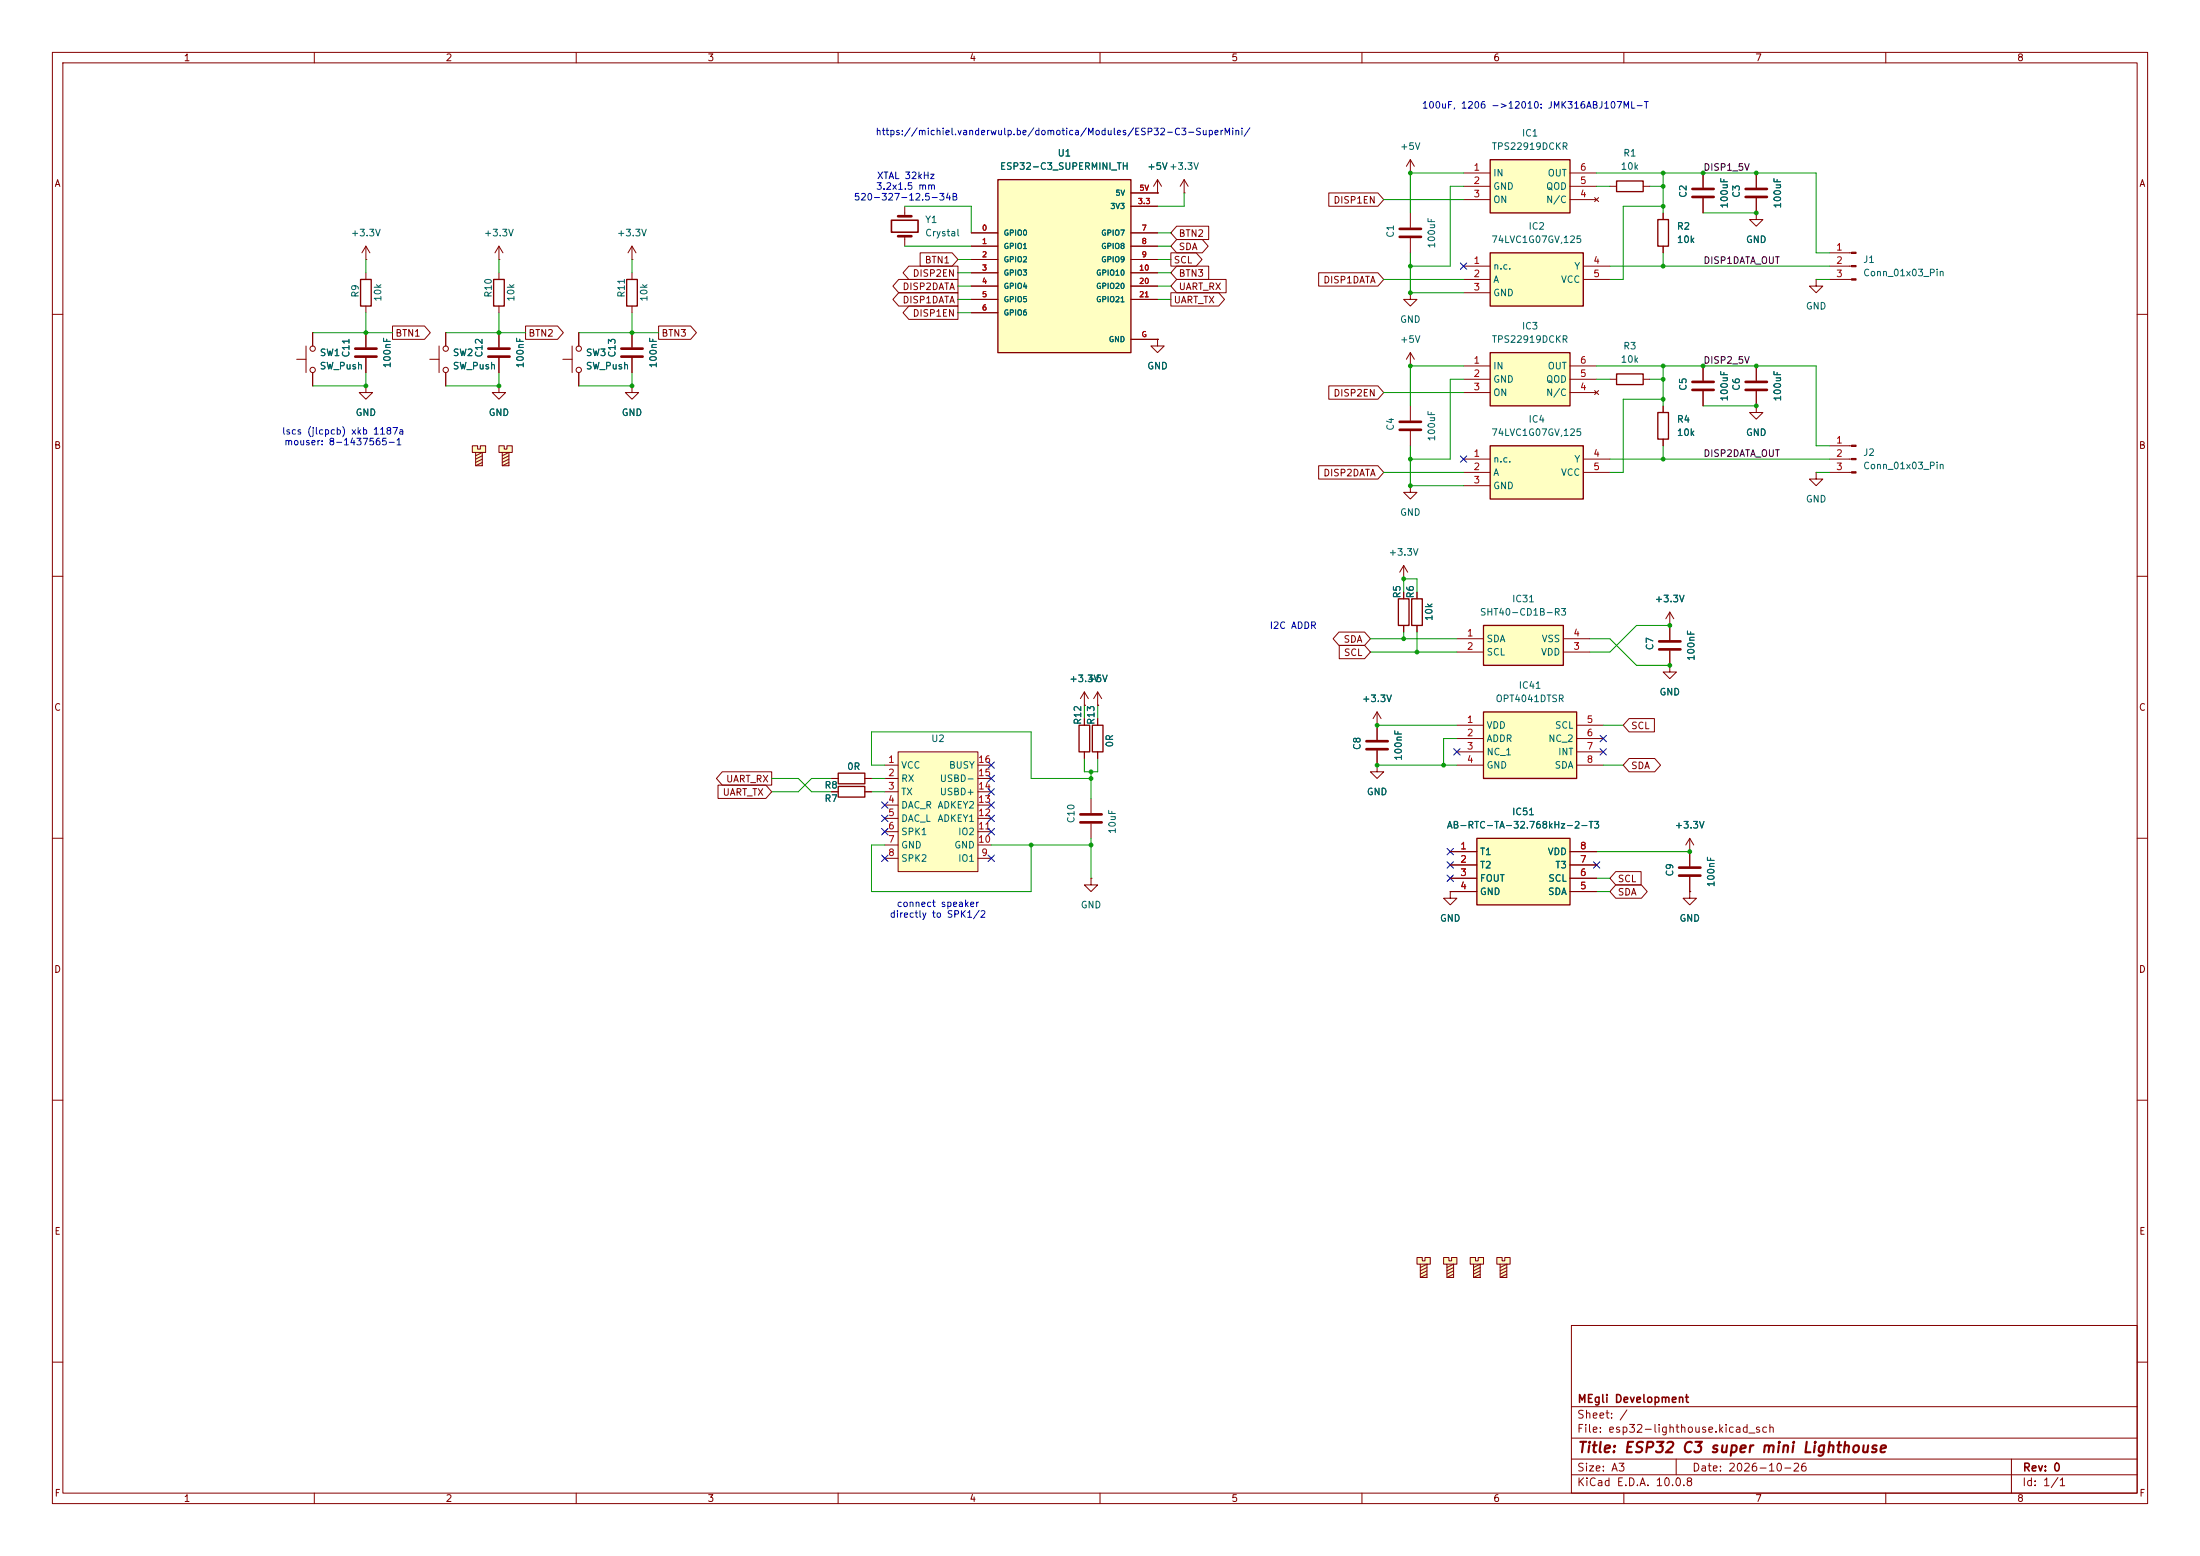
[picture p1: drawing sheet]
<svg xmlns="http://www.w3.org/2000/svg" width="420mm" height="297mm" viewBox="0 0 420 297" stroke-linecap="round" stroke-linejoin="round" font-family="sans-serif">
<g fill="none" stroke="#840000" stroke-width=".19">
<path d="M10 10h400v277h-400zM12 12h396v273h-396zM60 10v2M110 10v2M160 10v2M210 10v2M260 10v2M310 10v2M360 10v2M269.2 55.9v1.3h1.3l-1.3 1.2-1.2-1.2h1.2M269.2 55.9h.1M10 60h2"/>
<path d="M269.2 69.9h.1M269.2 67.3v2.6M269.2 77.5v2.8M269.2 67.3l-.7 1.3M269.2 67.3l.8 1.3M408 60h2M269.2 82.3v2.8M10 110h2M408 110h2M262.9 138.4h.1M262.9 135.9l-.8 1.3M262.9 135.9l.8 1.3"/>
<path d="M262.9 135.9v5.3M318.8 127v1.3h1.2l-1.2 1.2-1.3-1.2h1.3M318.8 127h.1M10 160h2M158.7 151.1h1.3M158.7 148.6h1.3M165.1 151.1h1.3M165.1 148.6h1.3M262.9 146.1v1.2h1.3l-1.3 1.3-1.3-1.3h1.3M262.9 146.1h.1M262.9 143.3v2.8M408 160h2"/>
<path d="M10 210h2M408 210h2M300 253h108v32h-108zM10 260h2M300 278.5h108M300 274.5h108M300 268.5h108M320 278.5v3M384 278.5v6.5M408 260h2M60 285v2M110 285v2"/>
<path d="M160 285v2M210 285v2M260 285v2M300 281.5h108M310 285v2M360 285v2"/>
</g>
<path d="M267.2 80.5h4.1M267.2 82h4.1M260.9 141.5h4M260.9 143h4" fill="none" stroke="#840000" stroke-width=".51"/>
<path d="M160 150.1h5.1v2h-5.1zM160 147.6h5.1v2h-5.1z" fill="none" stroke="#840000" stroke-width=".25"/>
<path d="M283.2 135.9h17.8v12.7h-17.8z" fill="#ffffc2"/>
<path d="M283.2 135.9h17.8v12.7h-17.8z" fill="none" stroke="#840000" stroke-width=".25"/>
<path d="M278.1 138.4h5.1M301 138.4h5.1M278.1 141h5.1M278.1 143.5h5.1M278.1 146.1h5.1M301 141h5.1M301 143.5h5.1M301 146.1h5.1" fill="none" stroke="#840000" stroke-width=".19"/>
<path d="M283.2 119.4h15.2v7.6h-15.2z" fill="#ffffc2"/>
<path d="M283.2 119.4h15.2v7.6h-15.2z" fill="none" stroke="#840000" stroke-width=".25"/>
<path d="M269.2 92.7v1.3h1.3l-1.3 1.3-1.2-1.3h1.2M269.2 92.7h.1M318.8 119.4h.1M318.8 116.8v5.4M318.8 116.8l-.8 1.3M318.8 116.8l.7 1.3M278.1 121.9h5.1M278.1 124.5h5.1M298.4 121.9h5.1M298.4 124.5h5.1M318.8 124.2v2.8" fill="none" stroke="#840000" stroke-width=".19"/>
<path d="M316.7 122.4h4.1M316.7 124h4.1" fill="none" stroke="#840000" stroke-width=".51"/>
<path d="M284.5 85.1h17.8v10.2h-17.8z" fill="#ffffc2"/>
<path d="M316.5 41.9h2v5.1h-2zM308.6 71.4h5.1v2h-5.1zM284.5 85.1h17.8v10.2h-17.8zM267 114.3h2v5.1h-2zM269.5 114.3h2v5.1h-2z" fill="none" stroke="#840000" stroke-width=".25"/>
<g fill="none" stroke="#840000" stroke-width=".19">
<path d="M172.7 39.4v1.9M269.2 33h.1M269.2 30.5l-.7 1.3M269.2 30.5l.8 1.3M269.2 30.5v2.5M325.1 33v2.8M325.1 37.8v2.8M172.7 45.1v1.9M317.5 40.6v1.3M317.5 47v1.3M307.3 72.4h1.3M313.7 72.4h1.3"/>
<path d="M279.4 87.6h5.1M279.4 90.2h5.1M279.4 92.7h5.1M302.3 87.6h5M302.3 90.2h5M268 110.5h.1M268 108v2.5M268 113v1.3M268 119.4v1.3M268 108l-.8 1.2M268 108l.7 1.2M270.5 113v1.3"/>
<path d="M270.5 119.4v1.3"/>
</g>
<path d="M323.1 36.1h4.1M323.1 37.6h4.1M171.4 41.3h2.6M171.4 45.1h2.6" fill="none" stroke="#840000" stroke-width=".51"/>
<path d="M170.2 42h5.1v2.3h-5.1z" fill="none" stroke="#840000" stroke-width=".3"/>
<path d="M284.5 67.3h15.2v10.2h-15.2z" fill="#ffffc2"/>
<path d="M308.6 34.5h5.1v2.1h-5.1zM284.5 67.3h15.2v10.2h-15.2z" fill="none" stroke="#840000" stroke-width=".25"/>
<path d="M307.3 35.6h1.3M313.7 35.6h1.3M279.4 69.9h5.1M279.4 72.4h5.1M279.4 74.9h5.1M299.7 69.9h5.1M299.7 72.4h5.1M299.7 74.9h5.1M304.4 74.5l.8 .8M305.2 74.5l-.8 .8" fill="none" stroke="#840000" stroke-width=".19"/>
<path d="M284.5 48.3h17.8v10.1h-17.8z" fill="#ffffc2"/>
<path d="M284.5 48.3h17.8v10.1h-17.8z" fill="none" stroke="#840000" stroke-width=".25"/>
<path d="M279.4 50.8h5.1M279.4 53.3h5.1M279.4 55.9h5.1M302.3 50.8h5M302.3 53.3h5" fill="none" stroke="#840000" stroke-width=".19"/>
<path d="M284.5 30.5h15.2v10.1h-15.2z" fill="#ffffc2"/>
<path d="M284.5 30.5h15.2v10.1h-15.2zM68.8 53.3h2.1v5.1h-2.1zM316.5 78.7h2v5.1h-2z" fill="none" stroke="#840000" stroke-width=".25"/>
<g fill="none" stroke="#840000" stroke-width=".19">
<path d="M279.4 33h5.1M279.4 35.6h5.1M279.4 38.1h5.1M299.7 33h5.1M299.7 35.6h5.1M299.7 38.1h5.1M304.4 37.7l.8 .8M305.2 37.7l-.8 .8M69.8 49.5h.1M69.8 47v2.5M69.8 52.1v1.2M69.8 58.4v1.3"/>
<path d="M69.8 47l-.7 1.3M69.8 47l.8 1.3M349.2 48.3h4.3M349.2 50.8h4.3M349.2 53.3h4.3M69.8 63.5v2.8M69.8 68.3v2.8M82 68.6h1.8M83.8 66v5.1M85.1 63.5v2.5M85.1 71.1v2.6M95.2 63.5v2.8"/>
<path d="M95.2 68.3v2.8M107.4 68.6h1.8M109.2 66v5.1M110.5 63.5v2.5M110.5 71.1v2.6M120.6 73.7v1.2h1.3l-1.3 1.3-1.2-1.3h1.2M120.6 73.7h.1M120.6 63.5v2.8M120.6 68.3v2.8M317.5 77.5v1.2M317.5 83.8v1.3"/>
<circle cx="85.1" cy="70.6" r=".51"/>
<circle cx="85.1" cy="66.5" r=".51"/>
<circle cx="110.5" cy="66.5" r=".51"/>
<circle cx="110.5" cy="70.6" r=".51"/>
</g>
<g fill="#840000" stroke="#840000" stroke-width=".19">
<path d="M353.5 48.1h.8v.3h-.8z"/>
<path d="M353.5 50.7h.8v.2h-.8z"/>
<path d="M353.5 53.2h.8v.3h-.8z"/>
</g>
<path d="M67.8 66.5h4.1M67.8 68.1h4.1M93.2 66.5h4.1M93.2 68.1h4.1M118.6 66.5h4.1M118.6 68.1h4.1" fill="none" stroke="#840000" stroke-width=".51"/>
<path d="M90.2 85.1h1v.6h.5v-.6h1v1.3h-.6v2.5h-1.3v-2.5h-.6z" fill="#ffffc2"/>
<path d="M90.2 85.1h1v.6h.5v-.6h1v1.3h-.6v2.5h-1.3v-2.5h-.6zM90.8 86.4h1.3l-1.3 .6M92.1 87l-1.3 .6M92.1 87.6l-1.3 .7M92.1 88.3l-1.3 .6" fill="none" stroke="#840000" stroke-width=".19"/>
<path d="M95.2 85.1h1.1v.6h.5v-.6h1v1.3h-.6v2.5h-1.3v-2.5h-.7z" fill="#ffffc2"/>
<g fill="none" stroke="#840000" stroke-width=".19">
<path d="M95.2 49.5h.1M95.2 47l-.7 1.3M95.2 47l.8 1.3M95.2 47v2.5M95.2 52.1v1.2M95.2 58.4v1.3M120.6 49.5h.1M120.6 47v2.5M120.6 52.1v1.2M120.6 58.4v1.3M120.6 47l-.7 1.3M120.6 47l.8 1.3"/>
<path d="M269.2 40.6v2.8M269.2 45.5v2.8M56.6 68.6h1.8M58.4 66v5.1M59.7 63.5v2.5M59.7 71.1v2.6M69.8 73.7v1.2h1.3l-1.3 1.3-1.2-1.3h1.2M69.8 73.7h.1M95.2 73.7v1.2h1.3l-1.3 1.3-1.2-1.3h1.2M95.2 73.7h.1M95.2 85.1h1.1v.6h.5v-.6h1v1.3h-.6v2.5h-1.3v-2.5h-.7zM95.9 86.4h1.3l-1.3 .6"/>
<path d="M97.2 87l-1.3 .6M97.2 87.6l-1.3 .7M97.2 88.3l-1.3 .6"/>
<circle cx="59.7" cy="70.6" r=".51"/>
<circle cx="59.7" cy="66.5" r=".51"/>
</g>
<path d="M94.2 53.3h2.1v5.1h-2.1zM119.6 53.3h2.1v5.1h-2.1z" fill="none" stroke="#840000" stroke-width=".25"/>
<path d="M267.2 43.7h4.1M267.2 45.2h4.1" fill="none" stroke="#840000" stroke-width=".51"/>
<path d="M171.4 143.5h15.3v22.9h-15.3z" fill="#ffffc2"/>
<g fill="none" stroke="#840000" stroke-width=".19">
<path d="M221 64.8v1.2h1.2l-1.2 1.3-1.3-1.3h1.3M221 64.8h.1M207 134.6h.1M207 132.1l-.8 1.3M207 132.1l.8 1.3M207 132.1v2.5M207 137.2v1.2M209.5 134.6h.1M209.5 132.1v2.5M209.5 137.2v1.2M209.5 132.1l-.7 1.3M209.5 132.1l.8 1.3"/>
<path d="M168.9 146.1h2.5M168.9 148.6h2.5M168.9 151.1h2.5M168.9 153.7h2.5M168.9 156.2h2.5M168.9 158.8h2.5M171.4 143.5h15.3v22.9h-15.3zM186.7 146.1h2.5M186.7 148.6h2.5M186.7 151.1h2.5M186.7 153.7h2.5M186.7 156.2h2.5"/>
<path d="M186.7 158.8h2.5M207 143.5v1.3M208.3 152.4v2.8M208.3 157.2v2.8M209.5 143.5v1.3M168.9 161.3h2.5M168.9 163.8h2.5M186.7 161.3h2.5M186.7 163.8h2.5M208.3 167.6v1.3h1.2l-1.2 1.3-1.3-1.3h1.3M208.3 167.6h.1"/>
</g>
<path d="M206 138.4h2v5.1h-2zM208.5 138.4h2.1v5.1h-2.1z" fill="none" stroke="#840000" stroke-width=".25"/>
<path d="M206.2 155.4h4.1M206.2 157h4.1" fill="none" stroke="#840000" stroke-width=".51"/>
<path d="M190.5 34.3h25.4v33h-25.4z" fill="#ffffc2"/>
<path d="M190.5 34.3h25.4v33h-25.4z" fill="none" stroke="#840000" stroke-width=".25"/>
<g fill="none" stroke="#840000" stroke-width=".19">
<path d="M215.9 39.4h5.1M215.9 36.8h5.1M221 36.8h.1M221 34.3l-.8 1.3M221 34.3l.7 1.3M221 34.3v2.5M226.1 36.8h.1M226.1 34.3l-.8 1.3M226.1 34.3l.7 1.3M226.1 34.3v2.5M185.4 44.5h5.1M185.4 47h5.1"/>
<path d="M185.4 49.5h5.1M185.4 52.1h5.1M185.4 54.6h5.1M185.4 57.2h5.1M185.4 59.7h5.1M215.9 44.5h5.1M215.9 47h5.1M215.9 49.5h5.1M215.9 52.1h5.1M215.9 54.6h5.1M215.9 57.2h5.1M215.9 64.8h5.1"/>
<path d="M346.7 90.2v1.2h1.3l-1.3 1.3-1.3-1.3h1.3M346.7 90.2h.1M276.9 170.2v1.3h1.2l-1.2 1.2-1.3-1.2h1.3M276.9 170.2h.1"/>
</g>
<path d="M280.7 240h1v.7h.5v-.7h1v1.3h-.6v2.5h-1.3v-2.5h-.6z" fill="#ffffc2"/>
<path d="M335.3 77.5v1.2h1.2l-1.2 1.3-1.3-1.3h1.3M335.3 77.5h.1M280.7 240h1v.7h.5v-.7h1v1.3h-.6v2.5h-1.3v-2.5h-.6zM281.3 241.3h1.3l-1.3 .6M282.6 241.9l-1.3 .7M282.6 242.6l-1.3 .6M282.6 243.2l-1.3 .6" fill="none" stroke="#840000" stroke-width=".19"/>
<path d="M275.6 240h1v.7h.5v-.7h1v1.3h-.6v2.5h-1.3v-2.5h-.6z" fill="#ffffc2"/>
<path d="M349.2 85.1h4.3M349.2 87.6h4.3M349.2 90.2h4.3M275.6 240h1v.7h.5v-.7h1v1.3h-.6v2.5h-1.3v-2.5h-.6zM276.2 241.3h1.3l-1.3 .6M277.5 241.9l-1.3 .7M277.5 242.6l-1.3 .6M277.5 243.2l-1.3 .6" fill="none" stroke="#840000" stroke-width=".19"/>
<g fill="#840000" stroke="#840000" stroke-width=".19">
<path d="M353.5 85h.8v.2h-.8z"/>
<path d="M353.5 87.5h.8v.3h-.8z"/>
<path d="M353.5 90h.8v.3h-.8z"/>
</g>
<path d="M285.7 240h1.1v.7h.5v-.7h1v1.3h-.6v2.5h-1.3v-2.5h-.7z" fill="#ffffc2"/>
<path d="M325.1 69.9v2.7M325.1 74.7v2.8M322.6 170.2v1.3h1.2l-1.2 1.2-1.3-1.2h1.3M322.6 170.2h.1M285.7 240h1.1v.7h.5v-.7h1v1.3h-.6v2.5h-1.3v-2.5h-.7zM286.4 241.3h1.3l-1.3 .6M287.7 241.9l-1.3 .7M287.7 242.6l-1.3 .6M287.7 243.2l-1.3 .6" fill="none" stroke="#840000" stroke-width=".19"/>
<path d="M323.1 72.9h4.1M323.1 74.4h4.1" fill="none" stroke="#840000" stroke-width=".51"/>
<path d="M281.9 160h17.8v12.7h-17.8z" fill="#ffffc2"/>
<path d="M281.9 160h17.8v12.7h-17.8z" fill="none" stroke="#840000" stroke-width=".25"/>
<g fill="none" stroke="#840000" stroke-width=".19">
<path d="M346.7 53.3v1.3h1.3l-1.3 1.3-1.3-1.3h1.3M346.7 53.3h.1M276.9 162.6h5M276.9 165.1h5M276.9 167.6h5M276.9 170.2h5M299.7 162.6h5.1M299.7 165.1h5.1M299.7 167.6h5.1M299.7 170.2h5.1M322.6 162.6h.1M322.6 160l-.8 1.3"/>
<path d="M322.6 160l.7 1.3M322.6 160v5.4M322.6 167.4v2.8"/>
</g>
<path d="M320.5 165.6h4.1M320.5 167.1h4.1" fill="none" stroke="#840000" stroke-width=".51"/>
<path d="M270.5 240h1v.7h.5v-.7h1v1.3h-.6v2.5h-1.3v-2.5h-.6z" fill="#ffffc2"/>
<g fill="none" stroke="#840000" stroke-width=".19">
<path d="M215.9 39.4h5.1M215.9 36.8h5.1M221 36.8h.1M253.7 36.8h9.3l1.2 1.3-1.2 1.3h-9.3zM325.1 33v2.8M325.1 37.8v2.8M335.3 33v2.8M335.3 37.8v2.8M171.6 55.9h11.3v2.5h-11.3l-1.1-1.2zM171.6 53.3h11.3v2.6h-11.3l-1.1-1.3zM173.5 58.4h9.4v2.6h-9.4l-1.1-1.3zM173.5 50.8h9.4v2.5h-9.4l-1.1-1.2z"/>
<path d="M175.7 48.3h6.1l1.1 1.2-1.1 1.3h-6.1zM185.4 44.5h5.1M185.4 47h5.1M185.4 49.5h5.1M185.4 52.1h5.1M185.4 54.6h5.1M185.4 57.2h5.1M185.4 59.7h5.1M215.9 44.5h5.1M215.9 47h5.1M215.9 49.5h5.1M215.9 52.1h5.1"/>
<path d="M215.9 54.6h5.1M215.9 57.2h5.1M223.5 55.9h9.2l1.1 1.3-1.1 1.2h-9.2zM223.5 48.3h4.9l1.1 1.2-1.1 1.3h-4.9zM224.6 53.3h9.5v2.6h-9.5l-1.1-1.3zM224.6 43.2h6.1v2.5h-6.1l-1.1-1.2zM224.6 45.7h4.9l1.1 1.3-1.1 1.3h-4.9l-1.1-1.3zM224.6 50.8h6.1v2.5h-6.1l-1.1-1.2zM251.7 52.1h11.3l1.2 1.2-1.2 1.3h-11.3zM317.5 40.6v1.3M317.5 47v1.3M335.3 40.6v1.3h1.2l-1.2 1.3-1.3-1.3h1.3"/>
<path d="M335.3 40.6h.1M59.7 63.5v2.5M59.7 71.1v2.6M69.8 73.7h.1M69.8 63.5v2.8M69.8 68.3v2.8M74.9 62.2h6.1l1.2 1.3-1.2 1.3h-6.1zM85.1 63.5v2.5M85.1 71.1v2.6M95.2 73.7h.1M95.2 63.5v2.8M95.2 68.3v2.8"/>
<path d="M100.3 62.2h6.1l1.2 1.3-1.2 1.3h-6.1zM110.5 63.5v2.5M110.5 71.1v2.6M120.6 73.7h.1M120.6 63.5v2.8M120.6 68.3v2.8M125.7 62.2h6.1l1.2 1.3-1.2 1.3h-6.1zM215.9 64.8h5.1M221 64.8h.1M253.7 73.7h9.3l1.2 1.2-1.2 1.3h-9.3zM317.5 77.5v1.2M325.1 69.9v2.7"/>
<path d="M325.1 74.7v2.8M335.3 77.5h.1M335.3 69.9v2.7M335.3 74.7v2.8M251.7 88.9h11.3l1.2 1.3-1.2 1.2h-11.3zM317.5 83.8v1.3M268 113v1.3M268 119.4v1.3M270.5 113v1.3M270.5 119.4v1.3M318.8 119.4h.1M318.8 119.4v2.8"/>
<path d="M207 134.6h.1M207 137.2v1.2M209.5 134.6h.1M209.5 137.2v1.2M255.6 120.6h4.9l1.1 1.3-1.1 1.3h-4.9l-1.1-1.3zM255.7 123.2h4.8l1.1 1.3-1.1 1.2h-4.8zM262.9 138.4h.1M262.9 138.4v2.8M311 137.2h4.8v2.5h-4.8l-1.1-1.3zM318.8 127h.1M318.8 124.2v2.8M137.1 149.9h9.1l1.1 1.2-1.1 1.3h-9.1z"/>
<path d="M137.9 147.3h9.4v2.6h-9.4l-1.1-1.3zM158.7 148.6h1.3M158.7 151.1h1.3M165.1 148.6h1.3M165.1 151.1h1.3M207 143.5v1.3M209.5 143.5v1.3M262.9 146.1h.1M262.9 143.3v2.8M311 144.8h4.9l1.1 1.3-1.1 1.2h-4.9l-1.1-1.2zM276.9 170.2h.1M276.9 162.6h5"/>
<path d="M276.9 165.1h5M276.9 167.6h5M276.9 170.2h5M299.7 162.6h5.1M299.7 165.1h5.1M299.7 167.6h5.1M299.7 170.2h5.1M308.5 166.4h4.8v2.5h-4.8l-1.2-1.3zM308.5 168.9h4.9l1.1 1.3-1.1 1.3h-4.9l-1.2-1.3zM322.6 162.6h.1M322.6 170.2h.1M322.6 162.6v2.8"/>
<path d="M322.6 167.4v2.8M270.5 240h1v.7h.5v-.7h1v1.3h-.6v2.5h-1.3v-2.5h-.6zM271.1 241.3h1.3l-1.3 .6M272.4 241.9l-1.3 .7M272.4 242.6l-1.3 .6M272.4 243.2l-1.3 .6"/>
</g>
<path d="M333.2 36.1h4.1M333.2 37.6h4.1M333.2 72.9h4.1M333.2 74.4h4.1" fill="none" stroke="#840000" stroke-width=".51"/>
<g fill="none" stroke="#009600" stroke-width=".19">
<path d="M172.7 39.4h12.7v5.1M226.1 36.8v2.6h-5.1M264.2 38.1h15.2M279.4 33h-10.2v7.6M279.4 35.6h-2.5v15.2h-7.7M304.8 33h41.9v15.3h2.5M304.8 35.6h2.5M315 35.6h2.5M317.5 39.4h-7.6v13.9h-2.6M317.5 33v7.6M69.8 49.5v2.6M69.8 59.7v3.8"/>
<path d="M95.2 49.5v2.6M95.2 59.7v3.8M120.6 49.5v2.6M120.6 59.7v3.8M172.7 47h12.7M182.9 52.1h2.5M182.9 49.5h2.5M182.9 54.6h2.5M182.9 57.2h2.5M182.9 59.7h2.5M221 52.1h2.5M221 49.5h2.5"/>
<path d="M221 54.6h2.5M221 57.2h2.5M221 47h2.5M221 44.5h2.5M264.2 53.3h15.2M269.2 48.3v7.6h10.2M307.3 50.8h41.9M317.5 48.3v2.5M325.1 40.6h10.2M346.7 53.3h2.5M59.7 63.5h15.2M69.8 71.1v2.6h-10.1"/>
<path d="M85.1 63.5h15.2M95.2 71.1v2.6h-10.1M110.5 63.5h15.2M120.6 71.1v2.6h-10.1M264.2 74.9h15.2M279.4 69.9h-10.2v7.6M279.4 72.4h-2.5v15.2h-7.7M304.8 69.9h41.9v15.2h2.5M304.8 72.4h2.5M315 72.4h2.5M317.5 76.2h-7.6v14h-2.6M317.5 69.9v7.6"/>
<path d="M325.1 77.5h10.2M264.2 90.2h15.2M269.2 85.1v7.6h10.2M307.3 87.6h41.9M317.5 85.1v2.5M346.7 90.2h2.5M268 113v-2.5h2.5v2.5M318.8 119.4h-6.4l-5.1 5.1h-3.8M207 134.6v2.6M209.5 134.6v2.6M261.6 121.9h16.5M261.6 124.5h16.5"/>
<path d="M262.9 138.4h15.2M268 120.7v1.2M270.5 120.7v3.8M303.5 121.9h3.8l5.1 5.1h6.4M306.1 138.4h3.8M147.3 148.6h5.1l2.5 2.5h3.8M158.7 148.6h-3.8l-2.5 2.5h-5.1M166.4 151.1h2.5M166.4 148.6h2.5M168.9 146.1h-2.5v-6.4h30.4v8.9h11.5M207 144.8v2.5h2.5v-2.5M208.3 147.3v5.1"/>
<path d="M262.9 146.1h15.2M278.1 141h-2.5v5.1M306.1 146.1h3.8M168.9 161.3h-2.5v8.9h30.4v-8.9M189.2 161.3h19.1M208.3 160v7.6M304.8 170.2h2.5M304.8 162.6h17.8M304.8 167.6h2.5"/>
</g>
<g fill="none" stroke="#000084" stroke-width=".19">
<path d="M278.8 50.2l1.2 1.2M280 50.2l-1.2 1.2M278.8 87l1.2 1.2M280 87l-1.2 1.2M168.3 158.1l1.2 1.3M168.3 153.1l1.2 1.2M168.3 155.6l1.2 1.2M169.5 158.1l-1.2 1.3M169.5 153.1l-1.2 1.2M169.5 155.6l-1.2 1.2M188.6 148l1.2 1.2M188.6 153.1l1.2 1.2"/>
<path d="M188.6 145.4l1.2 1.3M188.6 150.5l1.2 1.2M188.6 155.6l1.2 1.2M188.6 158.1l1.2 1.3M189.8 148l-1.2 1.2M189.8 153.1l-1.2 1.2M189.8 145.4l-1.2 1.3M189.8 150.5l-1.2 1.2M189.8 155.6l-1.2 1.2M189.8 158.1l-1.2 1.3M277.5 142.9l1.2 1.2M278.7 142.9l-1.2 1.2"/>
<path d="M305.5 142.9l1.2 1.2M305.5 140.4l1.2 1.2M306.7 142.9l-1.2 1.2M306.7 140.4l-1.2 1.2M168.3 163.2l1.2 1.2M169.5 163.2l-1.2 1.2M188.6 163.2l1.2 1.2M189.8 163.2l-1.2 1.2M276.3 164.5l1.2 1.2M276.3 167l1.2 1.2M276.3 162l1.2 1.2M277.5 164.5l-1.2 1.2"/>
<path d="M277.5 167l-1.2 1.2M277.5 162l-1.2 1.2M304.2 164.5l1.2 1.2M305.4 164.5l-1.2 1.2"/>
</g>
<g fill="#009600">
<circle cx="322.6" cy="162.6" r=".46"/>
<circle cx="275.6" cy="146.1" r=".46"/>
<circle cx="335.3" cy="77.5" r=".46"/>
<circle cx="335.3" cy="69.9" r=".46"/>
<circle cx="335.3" cy="33" r=".46"/>
<circle cx="317.5" cy="50.8" r=".46"/>
<circle cx="325.1" cy="69.9" r=".46"/>
<circle cx="335.3" cy="40.6" r=".46"/>
<circle cx="317.5" cy="69.9" r=".46"/>
<circle cx="317.5" cy="76.2" r=".46"/>
<circle cx="317.5" cy="72.4" r=".46"/>
<circle cx="317.5" cy="39.4" r=".46"/>
<circle cx="325.1" cy="33" r=".46"/>
<circle cx="317.5" cy="35.6" r=".46"/>
<circle cx="317.5" cy="33" r=".46"/>
<circle cx="269.2" cy="87.6" r=".46"/>
<circle cx="317.5" cy="87.6" r=".46"/>
<circle cx="269.2" cy="92.7" r=".46"/>
<circle cx="270.5" cy="124.5" r=".46"/>
<circle cx="268" cy="121.9" r=".46"/>
<circle cx="318.8" cy="127" r=".46"/>
<circle cx="318.8" cy="119.4" r=".46"/>
<circle cx="262.9" cy="138.4" r=".46"/>
<circle cx="262.9" cy="146.1" r=".46"/>
<circle cx="268" cy="110.5" r=".46"/>
<circle cx="269.2" cy="33" r=".46"/>
<circle cx="269.2" cy="69.9" r=".46"/>
<circle cx="269.2" cy="55.9" r=".46"/>
<circle cx="269.2" cy="50.8" r=".46"/>
<circle cx="120.6" cy="63.5" r=".46"/>
<circle cx="208.3" cy="147.3" r=".46"/>
<circle cx="208.3" cy="161.3" r=".46"/>
<circle cx="208.3" cy="148.6" r=".46"/>
<circle cx="196.8" cy="161.3" r=".46"/>
<circle cx="69.8" cy="73.7" r=".46"/>
<circle cx="95.2" cy="73.7" r=".46"/>
<circle cx="69.8" cy="63.5" r=".46"/>
<circle cx="120.6" cy="73.7" r=".46"/>
<circle cx="95.2" cy="63.5" r=".46"/>
</g>
<text font-size="2" fill="#840000" x="301" y="277.8">Title: ESP32 C3 super mini Lighthouse</text>
<g font-size="1.5" fill="#840000">
<text x="301" y="268.1">MEgli Development</text>
<text x="300.9" y="273.8">File: esp32-lighthouse.kicad_sch</text>
<text x="300.9" y="271.1">Sheet: /</text>
<text x="300.9" y="281.2">Size: A3</text>
<text x="322.9" y="281.2">Date: 2026-10-26</text>
<text x="386" y="281.2">Rev: 0</text>
<text x="300.9" y="284">KiCad E.D.A. 10.0.8</text>
<text x="385.9" y="284">Id: 1/1</text>
</g>
<g font-size="1.3" fill="#840000">
<text x="35" y="12">1</text>
<text x="85" y="12">2</text>
<text x="135" y="12">3</text>
<text x="185" y="12">4</text>
<text x="235" y="12">5</text>
<text x="285" y="12">6</text>
<text x="335" y="12">7</text>
<text x="385" y="12">8</text>
<text x="10.3" y="36">A</text>
<text x="408.3" y="36">A</text>
<text x="254.5" y="39.2">DISP1EN</text>
<text x="224.9" y="45.5">BTN2</text>
<text x="174.1" y="53.1">DISP2EN</text>
<text x="176.4" y="50.6">BTN1</text>
<text x="224" y="50.6">SCL</text>
<text x="224.9" y="48">SDA</text>
<text x="224.9" y="53.1">BTN3</text>
<text x="172.2" y="58.2">DISP1DATA</text>
<text x="172.2" y="55.7">DISP2DATA</text>
<text x="224" y="58.2">UART_TX</text>
<text x="224.9" y="55.7">UART_RX</text>
<text x="252.5" y="54.4">DISP1DATA</text>
<text x="75.4" y="64.6">BTN1</text>
<text x="100.8" y="64.6">BTN2</text>
<text x="126.2" y="64.6">BTN3</text>
<text x="174.1" y="60.7">DISP1EN</text>
<text x="254.5" y="76">DISP2EN</text>
<text x="10.2" y="86">B</text>
<text x="408.2" y="86">B</text>
<text x="252.5" y="91.2">DISP2DATA</text>
<text x="256.4" y="123">SDA</text>
<text x="256.5" y="125.5">SCL</text>
<text x="10.2" y="136">C</text>
<text x="408.2" y="136">C</text>
<text x="311.3" y="139.5">SCL</text>
<text x="138.5" y="149.6">UART_RX</text>
<text x="311.3" y="147.1">SDA</text>
<text x="137.9" y="152.2">UART_TX</text>
<text x="308.7" y="168.7">SCL</text>
<text x="308.7" y="171.2">SDA</text>
<text x="10.2" y="186">D</text>
<text x="408.2" y="186">D</text>
<text x="10.3" y="236">E</text>
<text x="408.3" y="236">E</text>
<text x="10.3" y="286">F</text>
<text x="35" y="287">1</text>
<text x="85" y="287">2</text>
<text x="135" y="287">3</text>
<text x="185" y="287">4</text>
<text x="235" y="287">5</text>
<text x="285" y="287">6</text>
<text x="335" y="287">7</text>
<text x="385" y="287">8</text>
<text x="408.3" y="286">F</text>
</g>
<g font-size="1.3" fill="#0000c2">
<text x="271.3" y="21">100uF, 1206 -&gt;12010: JMK316ABJ107ML-T</text>
<text x="167" y="26.1">https://michiel.vanderwulp.be/domotica/Modules/ESP32-C3-SuperMini/</text>
<text x="167.3" y="34.5">XTAL 32kHz</text>
<text x="162.9" y="38.6">520-327-12.5-34B</text>
<text x="167.1" y="36.5">3.2x1.5 mm</text>
<text x="53.7" y="83.3">lscs (jlcpcb) xkb ‎1187a</text>
<text x="54.2" y="85.3">mouser: 8-1437565-1</text>
<text x="242.3" y="120.3">I2C ADDR</text>
<text x="171.1" y="173.4">connect speaker</text>
<text x="169.8" y="175.5">directly to SPK1/2</text>
</g>
<g font-size="1.3" fill="#006464">
<text x="267.2" y="28.9">+5V</text>
<text x="284.7" y="28.9">TPS22919DCKR</text>
<text x="290.4" y="26.4">IC1</text>
<text x="190.8" y="32.7">ESP32-C3_SUPERMINI_TH</text>
<text x="201.8" y="30.2">U1</text>
<text x="218.9" y="32.7">+5V+3.3V</text>
<text x="218.9" y="32.7">+5V</text>
<text x="285" y="34">IN</text>
<text x="295.4" y="34">OUT</text>
<text x="309.3" y="32.7">10k</text>
<text x="309.8" y="30.2">R1</text>
<text x="285" y="36.5">GND</text>
<text x="285" y="39.1">ON</text>
<text x="295.1" y="39.1">N/C</text>
<text x="295.1" y="36.5">QOD</text>
<text x="322.3" y="37.9" transform="rotate(-90 322.3 37.9)">C2</text>
<text x="330.1" y="39.9" transform="rotate(-90 330.1 39.9)">100uF</text>
<text x="332.4" y="37.9" transform="rotate(-90 332.4 37.9)">C3</text>
<text x="340.3" y="39.9" transform="rotate(-90 340.3 39.9)">100uF</text>
<text x="66.9" y="45.4">+3.3V</text>
<text x="92.3" y="45.4">+3.3V</text>
<text x="117.7" y="45.4">+3.3V</text>
<text x="176.5" y="42.9">Y1</text>
<text x="176.5" y="45.4">Crystal</text>
<text x="266.4" y="45.5" transform="rotate(-90 266.4 45.5)">C1</text>
<text x="274.3" y="47.5" transform="rotate(-90 274.3 47.5)">100uF</text>
<text x="284.6" y="46.7">74LVC1G07GV,125</text>
<text x="291.7" y="44.1">IC2</text>
<text x="320" y="44.1">R2</text>
<text x="320" y="46.7">10k</text>
<text x="333.2" y="46.7">GND</text>
<text x="285" y="51.8">n.c.</text>
<text x="300.4" y="51.8">Y</text>
<text x="355.6" y="50.5">J1</text>
<text x="355.6" y="53">Conn_01x03_Pin</text>
<text x="68.8" y="56.9" transform="rotate(-90 68.8 56.9)">R9</text>
<text x="73.1" y="57.7" transform="rotate(-90 73.1 57.7)">10k</text>
<text x="94.2" y="56.9" transform="rotate(-90 94.2 56.9)">R10</text>
<text x="98.5" y="57.7" transform="rotate(-90 98.5 57.7)">10k</text>
<text x="119.6" y="56.9" transform="rotate(-90 119.6 56.9)">R11</text>
<text x="123.9" y="57.7" transform="rotate(-90 123.9 57.7)">10k</text>
<text x="285" y="54.3">A</text>
<text x="285" y="56.8">GND</text>
<text x="297.9" y="54.3">VCC</text>
<text x="344.6" y="59.4">GND</text>
<text x="267.2" y="61.9">GND</text>
<text x="267.2" y="65.7">+5V</text>
<text x="284.7" y="65.7">TPS22919DCKR</text>
<text x="290.4" y="63.2">IC3</text>
<text x="60.9" y="68.3">SW1</text>
<text x="60.9" y="70.8">SW_Push</text>
<text x="67" y="68.3" transform="rotate(-90 67 68.3)">C11</text>
<text x="74.9" y="70.4" transform="rotate(-90 74.9 70.4)">100nF</text>
<text x="86.3" y="68.3">SW2</text>
<text x="86.3" y="70.8">SW_Push</text>
<text x="92.4" y="68.3" transform="rotate(-90 92.4 68.3)">C12</text>
<text x="100.3" y="70.4" transform="rotate(-90 100.3 70.4)">100nF</text>
<text x="111.7" y="68.3">SW3</text>
<text x="111.7" y="70.8">SW_Push</text>
<text x="117.8" y="68.3" transform="rotate(-90 117.8 68.3)">C13</text>
<text x="125.7" y="70.4" transform="rotate(-90 125.7 70.4)">100nF</text>
<text x="218.9" y="70.8">GND</text>
<text x="285" y="70.8">IN</text>
<text x="295.4" y="70.8">OUT</text>
<text x="309.3" y="69.5">10k</text>
<text x="309.8" y="67">R3</text>
<text x="285" y="73.4">GND</text>
<text x="285" y="75.9">ON</text>
<text x="295.1" y="75.9">N/C</text>
<text x="295.1" y="73.4">QOD</text>
<text x="322.3" y="74.7" transform="rotate(-90 322.3 74.7)">C5</text>
<text x="330.1" y="76.7" transform="rotate(-90 330.1 76.7)">100uF</text>
<text x="332.4" y="74.7" transform="rotate(-90 332.4 74.7)">C6</text>
<text x="340.3" y="76.7" transform="rotate(-90 340.3 76.7)">100uF</text>
<text x="67.8" y="79.7">GND</text>
<text x="93.2" y="79.7">GND</text>
<text x="118.6" y="79.7">GND</text>
<text x="266.4" y="82.3" transform="rotate(-90 266.4 82.3)">C4</text>
<text x="284.6" y="83.5">74LVC1G07GV,125</text>
<text x="291.7" y="81">IC4</text>
<text x="320" y="81">R4</text>
<text x="320" y="83.5">10k</text>
<text x="333.2" y="83.5">GND</text>
<text x="274.3" y="84.3" transform="rotate(-90 274.3 84.3)">100uF</text>
<text x="285" y="88.6">n.c.</text>
<text x="300.4" y="88.6">Y</text>
<text x="355.6" y="87.3">J2</text>
<text x="355.6" y="89.9">Conn_01x03_Pin</text>
<text x="285" y="91.1">A</text>
<text x="285" y="93.7">GND</text>
<text x="297.9" y="91.1">VCC</text>
<text x="267.2" y="98.8">GND</text>
<text x="344.6" y="96.2">GND</text>
<text x="265" y="106.4">+3.3V</text>
<text x="267.7" y="114.3" transform="rotate(-90 267.7 114.3)">R5</text>
<text x="270.2" y="114.3" transform="rotate(-90 270.2 114.3)">R6</text>
<text x="273.8" y="118.6" transform="rotate(-90 273.8 118.6)">10k</text>
<text x="282.4" y="117.8">SHT40-CD1B-R3</text>
<text x="288.6" y="115.3">IC31</text>
<text x="315.8" y="115.3">+3.3V</text>
<text x="283.7" y="122.9">SDA</text>
<text x="283.7" y="125.4">SCL</text>
<text x="294.1" y="125.4">VDD</text>
<text x="294.2" y="122.9">VSS</text>
<text x="315.9" y="124.2" transform="rotate(-90 315.9 124.2)">C7</text>
<text x="204" y="130.5">+3.3V</text>
<text x="207.5" y="130.5">+5V</text>
<text x="289.8" y="131.8">IC41</text>
<text x="323.8" y="126.3" transform="rotate(-90 323.8 126.3)">100nF</text>
<text x="259.9" y="134.3">+3.3V</text>
<text x="285.4" y="134.3">OPT4041DTSR</text>
<text x="316.7" y="133">GND</text>
<text x="177.7" y="141.9">U2</text>
<text x="206.7" y="138.4" transform="rotate(-90 206.7 138.4)">R12</text>
<text x="209.2" y="138.4" transform="rotate(-90 209.2 138.4)">R13</text>
<text x="212.8" y="142.8" transform="rotate(-90 212.8 142.8)">0R</text>
<text x="260" y="143.3" transform="rotate(-90 260 143.3)">C8</text>
<text x="283.7" y="139.4">VDD</text>
<text x="283.7" y="141.9">ADDR</text>
<text x="295.5" y="141.9">NC_2</text>
<text x="296.7" y="139.4">SCL</text>
<text x="161.6" y="147.3">0R</text>
<text x="171.9" y="147">VCC</text>
<text x="171.9" y="149.6">RX</text>
<text x="179.3" y="149.6">USBD-</text>
<text x="181.1" y="147">BUSY</text>
<text x="267.9" y="145.3" transform="rotate(-90 267.9 145.3)">100nF</text>
<text x="283.7" y="144.5">NC_1</text>
<text x="283.7" y="147">GND</text>
<text x="296.7" y="147">SDA</text>
<text x="297.4" y="144.5">INT</text>
<text x="157.3" y="153.4">R7</text>
<text x="157.3" y="150.8">R8</text>
<text x="171.9" y="152.1">TX</text>
<text x="171.9" y="154.6">DAC_R ADKEY2</text>
<text x="179.3" y="152.1">USBD+</text>
<text x="260.8" y="152.1">GND</text>
<text x="288.6" y="155.9">IC51</text>
<text x="171.9" y="157.2">DAC_L</text>
<text x="171.9" y="159.7">SPK1</text>
<text x="178.9" y="157.2">ADKEY1</text>
<text x="182.8" y="159.7">IO2</text>
<text x="205.4" y="157.2" transform="rotate(-90 205.4 157.2)">C10</text>
<text x="213.3" y="159.3" transform="rotate(-90 213.3 159.3)">10uF</text>
<text x="276.1" y="158.4">AB-RTC-TA-32.768kHz-2-T3</text>
<text x="319.6" y="158.4">+3.3V</text>
<text x="171.9" y="162.3">GND</text>
<text x="171.9" y="164.8">SPK2</text>
<text x="182.1" y="162.3">GND</text>
<text x="182.8" y="164.8">IO1</text>
<text x="282.4" y="163.5">T1</text>
<text x="282.4" y="166.1">T2</text>
<text x="295.4" y="163.5">VDD</text>
<text x="296.8" y="166.1">T3</text>
<text x="319.7" y="167.4" transform="rotate(-90 319.7 167.4)">C9</text>
<text x="206.2" y="173.7">GND</text>
<text x="282.4" y="168.6">FOUT</text>
<text x="282.4" y="171.1">GND</text>
<text x="295.4" y="171.1">SDA</text>
<text x="295.5" y="168.6">SCL</text>
<text x="327.6" y="169.4" transform="rotate(-90 327.6 169.4)">100nF</text>
<text x="274.8" y="176.2">GND</text>
<text x="320.5" y="176.2">GND</text>
</g>
<g font-size="1.3" fill="#a90000">
<text x="281.2" y="32.9">1</text>
<text x="281.2" y="35.4">2</text>
<text x="301.5" y="35.4">5</text>
<text x="301.5" y="32.9">6</text>
<text x="281.2" y="38">3</text>
<text x="301.5" y="38">4</text>
<text x="281.2" y="50.7">1</text>
<text x="281.2" y="53.2">2</text>
<text x="304.1" y="50.7">4</text>
<text x="304.1" y="53.2">5</text>
<text x="350.4" y="48.1">1</text>
<text x="350.4" y="50.7">2</text>
<text x="350.4" y="53.2">3</text>
<text x="281.2" y="55.7">3</text>
<text x="281.2" y="69.7">1</text>
<text x="301.5" y="69.7">6</text>
<text x="281.2" y="72.3">2</text>
<text x="281.2" y="74.8">3</text>
<text x="301.5" y="74.8">4</text>
<text x="301.5" y="72.3">5</text>
<text x="281.2" y="87.5">1</text>
<text x="304.1" y="87.5">4</text>
<text x="350.4" y="85">1</text>
<text x="350.4" y="87.5">2</text>
<text x="281.2" y="90">2</text>
<text x="281.2" y="92.6">3</text>
<text x="304.1" y="90">5</text>
<text x="350.4" y="90">3</text>
<text x="279.9" y="121.8">1</text>
<text x="279.9" y="124.3">2</text>
<text x="300.3" y="124.3">3</text>
<text x="300.3" y="121.8">4</text>
<text x="279.9" y="138.3">1</text>
<text x="279.9" y="140.8">2</text>
<text x="279.9" y="143.4">3</text>
<text x="302.8" y="138.3">5</text>
<text x="302.8" y="140.8">6</text>
<text x="302.8" y="143.4">7</text>
<text x="169.4" y="145.9">1</text>
<text x="169.4" y="148.5">2</text>
<text x="186.6" y="148.5">15</text>
<text x="186.6" y="145.9">16</text>
<text x="279.9" y="145.9">4</text>
<text x="302.8" y="145.9">8</text>
<text x="169.4" y="151">3</text>
<text x="169.4" y="153.5">4</text>
<text x="186.6" y="153.5">13</text>
<text x="186.6" y="151">14</text>
<text x="169.4" y="156.1">5</text>
<text x="169.4" y="158.6">6</text>
<text x="169.4" y="161.2">7</text>
<text x="186.6" y="161.2">10</text>
<text x="186.6" y="158.6">11</text>
<text x="186.6" y="156.1">12</text>
<text x="169.4" y="163.7">8</text>
<text x="187.2" y="163.7">9</text>
<text x="278.7" y="162.4">1</text>
<text x="278.7" y="165">2</text>
<text x="278.7" y="167.5">3</text>
<text x="301.5" y="167.5">6</text>
<text x="301.5" y="165">7</text>
<text x="301.5" y="162.4">8</text>
<text x="278.7" y="170">4</text>
<text x="301.5" y="170">5</text>
</g>
<g font-size="1.3" fill="#0f0f0f">
<text x="325.1" y="32.9">DISP1_5V</text>
<text x="325.1" y="50.7">DISP1DATA_OUT</text>
<text x="325.1" y="69.7">DISP2_5V</text>
<text x="325.1" y="87.5">DISP2DATA_OUT</text>
</g>
<g font-size="1" fill="#006464">
<text x="211.9" y="40.1">3V3</text>
<text x="212.8" y="37.6">5V</text>
<text x="191.5" y="45.2">GPIO0</text>
<text x="191.5" y="47.8">GPIO1</text>
<text x="210.1" y="45.2">GPIO7</text>
<text x="210.1" y="47.8">GPIO8</text>
<text x="191.5" y="50.3">GPIO2</text>
<text x="191.5" y="52.8">GPIO3</text>
<text x="209.2" y="52.8">GPIO10</text>
<text x="210.1" y="50.3">GPIO9</text>
<text x="191.5" y="55.4">GPIO4</text>
<text x="191.5" y="57.9">GPIO5</text>
<text x="209.2" y="55.4">GPIO20</text>
<text x="209.2" y="57.9">GPIO21</text>
<text x="191.5" y="60.5">GPIO6</text>
<text x="211.6" y="65.5">GND</text>
</g>
<g font-size="1" fill="#a90000">
<text x="217.1" y="39.2">3.3</text>
<text x="217.4" y="36.6">5V</text>
<text x="187.4" y="44.3">0</text>
<text x="187.4" y="46.8">1</text>
<text x="217.9" y="44.3">7</text>
<text x="217.9" y="46.8">8</text>
<text x="187.4" y="49.3">2</text>
<text x="187.4" y="51.9">3</text>
<text x="217.4" y="51.9">10</text>
<text x="217.9" y="49.3">9</text>
<text x="187.4" y="54.4">4</text>
<text x="187.4" y="57">5</text>
<text x="187.4" y="59.5">6</text>
<text x="217.4" y="54.4">20</text>
<text x="217.4" y="57">21</text>
<text x="217.8" y="64.6">G</text>
</g>
</svg>
